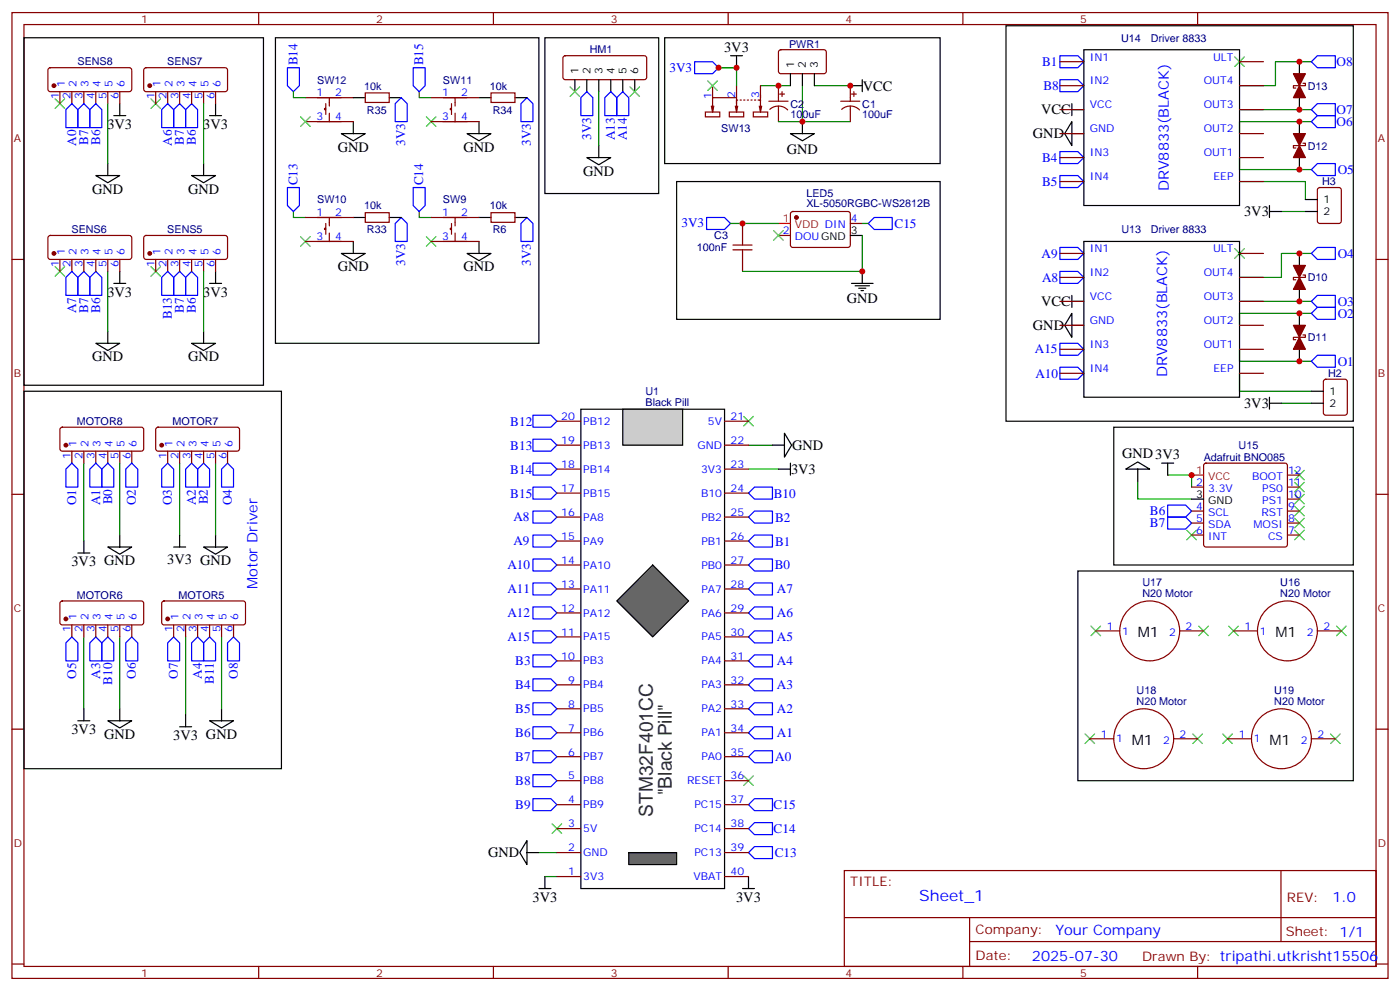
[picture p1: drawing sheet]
<svg xmlns="http://www.w3.org/2000/svg" width="412mm" height="292mm" viewBox="0 0 412 292" stroke-linecap="round" stroke-linejoin="round" font-family="sans-serif">
<g fill="none" stroke="#870000" stroke-width=".35">
<path d="M3.5 3.7h405.4v284.3h-405.4zM7.1 7.2h398.2v277.3h-398.2zM76.2 3.7v3.5M145.3 3.7v3.5M166 16.6l.5-.2 23.6 .1 .4 .6-.1 5.9-.6 .5-23.6-.1-.4-.6v-5.7zM214.5 3.7v3.5M229.5 14.8l.5-.2 13 .1 .4 .6v6l-.7 .4-13-.1-.4-.6v-5.7zM283.6 3.7v3.5M312.2 18.2h7.1M352.8 3.7v3.5M365.1 18.2h7.1M14.3 20.1l.5-.2 23.6 .1 .4 .6-.1 6-.6 .4-23.6-.1-.4-.6v-5.7z"/>
<path d="M17.6 27v3.5M21.2 27v3.5M24.7 27v3.5M28.2 27v3.5M31.7 27v3.5M35.3 27v3.5M42.6 20.1l.4-.2 23.6 .1 .4 .6v6l-.7 .4-23.5-.1-.5-.6v-5.7zM45.9 27v3.5M49.4 27v3.5M52.9 27v3.5M56.4 27v3.5M60 27v3.5"/>
<path d="M63.5 27v3.5M90 28.8h14.1M90 35.8h14.1M96 31.9h-.4v.4h.4M96 30.5v3.2M97 28.8v2.4M97 33.3v2.5M107.6 27.3h7.1v2.9h-7.1zM127 28.8h14.1M127 35.8h14.1M133 31.9h-.4v.4h.4M133 30.5v3.2"/>
<path d="M134.1 28.8v2.4M134.1 33.3v2.5M144.6 27.3h7.1v2.9h-7.1zM312.2 39.3h7.1M312.2 32.3h7.1M312.2 25.2h7.1M365.1 39.3h7.1M365.1 32.3h7.1M365.1 25.2h7.1M383.8 24.5h.7v.7h-3.5v.7h.7M312.2 53.4h7.1M312.2 46.4h7.1"/>
<path d="M365.1 53.4h7.1M365.1 46.4h7.1M383.8 42.2h.7v.7h-3.5v.7h.7M388.3 55.4l.5-.2h5.6l.7 .4v9.5l-.5 .6-5.8 .1-.7-.5v-9.4zM3.5 76.4h3.6M14.3 69.5l.5-.2 23.6 .1 .4 .6-.1 5.9-.6 .5-23.6-.1-.4-.6v-5.7zM17.6 76.4v3.5M21.2 76.4v3.5M24.7 76.4v3.5M28.2 76.4v3.5M31.7 76.4v3.5M35.3 76.4v3.5"/>
<path d="M42.6 69.5l.4-.2 23.6 .1 .4 .6v5.9l-.7 .5-23.5-.1-.5-.6v-5.7zM45.9 76.4v3.5M49.4 76.4v3.5M52.9 76.4v3.5M56.4 76.4v3.5M60 76.4v3.5M63.5 76.4v3.5M90 64h14.1M90 71.1h14.1M96 67.2h-.4v.4h.4M96 65.8v3.2M97 64v2.5"/>
<path d="M97 68.6v2.5M107.6 62.6h7.1v2.8h-7.1zM127 64h14.1M127 71.1h14.1M133 67.2h-.4v.4h.4M133 65.8v3.2M134.1 64v2.5M134.1 68.6v2.5M144.6 62.6h7.1v2.8h-7.1zM218.7 65.8v3.5M218.7 76.4v3.5M229.3 69.3h3.5"/>
<path d="M233.1 62.5l.4-.2h16.5l.5 .7-.1 9.4-.6 .4h-16.5l-.5-.7v-9.1zM250.5 65.8h3.5M312.2 74.6h7.1M365.1 74.6h7.1M405.3 76.4h3.6M312.2 95.8h7.1M312.2 88.7h7.1M312.2 81.7h7.1M365.1 95.8h7.1M365.1 88.7h7.1M365.1 81.7h7.1M383.8 98.6h.7v.7h-3.5v.7h.7"/>
<path d="M383.8 81h.7v.7h-3.5v.7h.7M312.2 109.9h7.1M312.2 102.8h7.1M365.1 109.9h7.1M365.1 102.8h7.1M390.1 111.9l.4-.2h5.7l.6 .4 .1 9.4-.5 .7h-5.9l-.6-.4-.1-9.4zM17.9 126l.4-.2h23.6l.4 .7v5.9l-.7 .4h-23.5l-.5-.7v-5.6zM21.2 132.8v3.5M24.7 132.8v3.5M28.2 132.8v3.5M31.7 132.8v3.5M35.3 132.8v3.5"/>
<path d="M38.8 132.8v3.5M46.1 126l.5-.2h23.5l.5 .7-.1 5.9-.7 .4h-23.5l-.4-.7v-5.6zM49.4 132.8v3.5M52.9 132.8v3.5M56.4 132.8v3.5M60 132.8v3.5M63.5 132.8v3.5M67 132.8v3.5M164 138.1h7.1M164 131.1h7.1M164 124h7.1M213.4 138.1h7.1"/>
<path d="M213.4 131.1h7.1M213.4 124h7.1M354.8 136.6l.4-.3h23.3l.5 .3 .2 .5v23.2l-.2 .5-.5 .2h-23.3l-.5-.2-.2-.5v-23.2zM379.2 139.9h3.6M3.5 145.5h3.6M164 159.3h7.1M164 152.2h7.1M164 145.2h7.1M213.4 159.3h7.1M213.4 152.2h7.1M213.4 145.2h7.1M351 143.4h3.5"/>
<path d="M351 150.5h3.5M351 154h3.5M351 157.5h3.5M379.2 143.4h3.6M379.2 150.5h3.6M379.2 154h3.6M379.2 157.5h3.6M379.2 146.9h3.6M405.3 145.5h3.6M17.9 177.1l.4-.2 23.6 .1 .4 .6v5.9l-.7 .5-23.5-.1-.5-.6v-5.7zM47.9 177.1l.4-.2 23.6 .1 .4 .6v5.9l-.7 .5-23.5-.1-.5-.6v-5.7zM164 173.4h7.1"/>
<path d="M164 166.3h7.1M213.4 173.4h7.1M213.4 166.3h7.1M21.2 184v3.5M24.7 184v3.5M28.2 184v3.5M31.7 184v3.5M35.3 184v3.5M38.8 184v3.5M51.2 184v3.5M54.7 184v3.5M58.2 184v3.5"/>
<path d="M61.7 184v3.5M65.3 184v3.5M68.8 184v3.5M164 194.6h7.1M164 187.5h7.1M164 180.4h7.1M213.4 194.6h7.1M213.4 187.5h7.1M213.4 180.4h7.1M322.8 185.7h7M347.5 185.7h7M363.4 185.7h7"/>
<path d="M388.1 185.7h7M3.5 214.7h3.6M164 215.7h7.1M164 208.7h7.1M164 201.6h7.1M213.4 215.7h7.1M213.4 208.7h7.1M213.4 201.6h7.1M321 217.5h7.1M345.7 217.5h7.1M361.6 217.5h7.1M386.3 217.5h7"/>
<path d="M405.3 214.7h3.6M164 236.9h7.1M164 229.8h7.1M164 222.8h7.1M213.4 236.9h7.1M213.4 229.8h7.1M213.4 222.8h7.1M164 258.1h7.1M164 251h7.1M164 243.9h7.1M213.4 258.1h7.1M213.4 251h7.1"/>
<path d="M213.4 243.9h7.1M248.7 256.3h156.6v28.2h-156.6zM377.3 256.3v20.9M248.7 270.1h156.5M285.6 277.2h119.6M285.6 270.1v14.2M3.5 283.8h3.6M76.2 284.5v3.5M145.3 284.5v3.5M214.5 284.5v3.5M283.6 284.5v3.5M352.8 284.5v3.5"/>
<path d="M405.3 283.8h3.6"/>
<circle cx="338.7" cy="185.7" r="8.8"/>
<circle cx="379.2" cy="185.7" r="8.8"/>
<circle cx="336.9" cy="217.5" r="8.8"/>
<circle cx="377.5" cy="217.5" r="8.8"/>
</g>
<g fill="none" stroke="#008700" stroke-width=".35">
<path d="M386.3 18.2h-10.6v7h-10.6M31.7 30.5v17.7M60 30.5v17.7M86.4 27v1.8h3.6M123.5 27v1.8h3.5M176.4 27v15.9M224 25.2h8.8M236.4 25.2v10.6h14.1M239.9 25.2h10.6M365.1 32.3h21.2M386.3 35.8h-21.2v3.5M365.1 46.4v3.5h21.2"/>
<path d="M365.1 53.4h19.4v5.3M31.7 79.9v17.6M60 79.9v17.6M86.4 62.3v1.7h3.6M123.5 62.3v1.7h3.5M215.2 65.8h14.1M254 69.3v10.6h-35.3M254 65.8h1.8M377.5 62.3h7M386.3 74.6h-8.8v7.1h-12.4M365.1 88.7h21.2M386.3 92.3h-21.2v3.5"/>
<path d="M365.1 109.9v5.3h21.2M365.1 102.8v3.6h21.2M377.5 118.7h8.8M24.7 136.3v23M35.3 136.3v21.2M52.9 136.3v21.2M63.5 136.3v21.2M220.5 138.1h8.8M220.5 131.1h7M344 139.9h7v3.5M335.1 141.6v5.3h15.9M24.7 187.5v21.2"/>
<path d="M35.3 187.5v21.2M54.7 187.5v22.9M65.3 187.5v21.2M158.7 251h5.3M160.5 258.1h3.5"/>
</g>
<g fill="none" stroke="#000" stroke-width=".35">
<path d="M7.1 11.1h70.5v102.3h-70.5zM81.1 11.1h77.6v90h-77.6zM160.5 11.1h33.5v45.9h-33.5zM195.8 11.1h81.1v37.1h-81.1zM215.2 16.4h3.5M217 16.4v3.5M296.3 7.6h102.3v116.4h-102.3zM319.3 14.6h45.8v45.9h-45.8zM382.8 18.2v3.5M33.5 34h3.5M35.3 30.5v3.5M61.7 34h3.6"/>
<path d="M63.5 30.5v3.5M100.5 39.3h7.1l-3.5 2.2zM104.1 35.8v3.5M104.1 28.8h3.5M114.7 28.8h3.5M137.6 39.3h7l-3.5 2.2zM141.1 35.8v3.5M141.1 28.8h3.5M151.7 28.8h3.5M169.3 23.5v3.5M172.9 23.5v3.5M176.4 23.5v3.5"/>
<path d="M179.9 23.5v3.5M183.4 23.5v3.5M187 23.5v3.5M232.8 39.3h7.1l-3.5 2.2zM232.8 21.7v3.5M236.4 21.7v3.5M236.4 35.8v3.5M239.9 21.7v3.5M250.5 25.2h3.5M254 23.5v3.5M315.7 35.8v7.1l-2.1-3.6zM315.7 30.5v3.5"/>
<path d="M315.7 32.3h3.6M315.7 39.3h3.6M382.8 28.8v3.5M382.8 35.8v3.5M28.2 51.7h7.1l-3.6 2.1zM31.7 48.2v3.5M56.4 51.7h7.1l-3.5 2.1zM60 48.2v3.5M172.9 46.4h7l-3.5 2.1zM176.4 42.9v3.5M199.3 53.4h77.6v40.6h-77.6zM382.8 46.4v3.5"/>
<path d="M384.5 58.7h3.6M35.3 79.9v3.5M63.5 79.9v3.5M100.5 74.6h7.1l-3.5 2.1zM104.1 71.1v3.5M104.1 64h3.5M114.7 64h3.5M137.6 74.6h7l-3.5 2.1zM141.1 71.1v3.5M141.1 64h3.5M151.7 64h3.5M250.5 69.3h3.5"/>
<path d="M254 79.9v3.5M319.3 71.1h45.8v45.8h-45.8zM373.9 60.5v3.5M373.9 62.3h3.6M382.8 74.6v3.5M384.5 62.3h3.6M31.7 97.5v3.6M33.5 83.4h3.5M60 97.5v3.6M61.7 83.4h3.6M250.8 83.4h6.4M251.9 84.1h4.2"/>
<path d="M252.9 84.8h2.2M253.6 85.5h.8M315.7 92.3v7l-2.1-3.5zM315.7 88.7h3.6M315.7 87v3.5M315.7 95.8h3.6M382.8 85.2v3.5M382.8 92.3v3.5M7.1 115.2h75.8v111.1h-75.8zM28.2 101.1h7.1l-3.6 2.1zM56.4 101.1h7.1l-3.5 2.1zM373.9 118.7h3.6"/>
<path d="M373.9 116.9v3.6M382.8 102.8v3.6M386.3 118.7h3.5M386.3 115.2h3.5M171.1 120.5h42.3v141.1h-42.3zM227.5 131.1h3.6M229.3 138.1h3.5M231.1 127.5l2.1 3.6-2.1 3.5zM232.8 136.3v3.6M328.1 125.8h70.5v40.5h-70.5zM331.6 138.1l3.5-2.1 3.6 2.1zM335.1 138.1v3.5"/>
<path d="M342.2 136.3h3.5M344 136.3v3.6M24.7 159.3v3.5M35.3 157.5v3.5M52.9 157.5v3.5M63.5 157.5v3.5M351 146.9h3.5M22.9 162.8h3.6M31.7 161h7.1l-3.5 2.2zM51.2 161h3.5M60 161h7l-3.5 2.2zM317.5 168.1h81.1v61.7h-81.1z"/>
<path d="M22.9 212.2h3.6M24.7 208.7v3.5M31.7 212.2h7.1l-3.5 2.1zM35.3 208.7v3.5M52.9 214h3.5M54.7 210.4v3.6M61.7 212.2h7.1l-3.5 2.1zM65.3 208.7v3.5M155.2 247.5v7l-2.1-3.5zM155.2 251h3.5M160.5 258.1v3.5M220.5 258.1v3.5"/>
<path d="M158.7 261.6h3.6M218.7 261.6h3.5"/>
</g>
<g fill="#870000" stroke="#870000" stroke-width=".35">
<path d="M381 21.7h3.5l-1.7 3.5z"/>
<path d="M382.8 25.2l1.7 3.6h-3.5z"/>
<path d="M381 39.3h3.5l-1.7 3.6z"/>
<path d="M382.8 42.9l1.7 3.5h-3.5z"/>
<path d="M381 95.8h3.5l-1.7 3.5z"/>
<path d="M382.8 99.3l1.7 3.5h-3.5z"/>
<path d="M381 78.1h3.5l-1.7 3.6z"/>
<path d="M382.8 81.7l1.7 3.5h-3.5z"/>
<circle cx="234.6" cy="64" r=".53"/>
<circle cx="19.4" cy="131.1" r=".53"/>
<circle cx="47.6" cy="131.1" r=".53"/>
<circle cx="19.4" cy="182.2" r=".53"/>
<circle cx="49.4" cy="182.2" r=".53"/>
<circle cx="15.9" cy="25.2" r=".53"/>
<circle cx="44.1" cy="25.2" r=".53"/>
<circle cx="15.9" cy="74.6" r=".53"/>
<circle cx="44.1" cy="74.6" r=".53"/>
</g>
<g fill="none" stroke="#3c3" stroke-width=".35">
<path d="M363.7 16.8l2.8 2.8M366.5 16.8l-2.8 2.8M16.2 29.1l2.8 2.8M19 29.1l-2.8 2.8M44.4 29.1l2.9 2.8M47.3 29.1l-2.9 2.8M88.5 34.4l2.9 2.8M91.4 34.4l-2.9 2.8M125.6 34.4l2.8 2.8M128.4 34.4l-2.8 2.8M167.9 25.6l2.8 2.8M170.7 25.6l-2.8 2.8"/>
<path d="M185.6 25.6l2.8 2.8M188.4 25.6l-2.8 2.8M16.2 78.5l2.8 2.8M19 78.5l-2.8 2.8M44.4 78.5l2.9 2.8M47.3 78.5l-2.9 2.8M88.5 69.7l2.9 2.8M91.4 69.7l-2.9 2.8M125.6 69.7l2.8 2.8M128.4 69.7l-2.8 2.8M227.9 67.9l2.8 2.8M230.7 67.9l-2.8 2.8"/>
<path d="M363.7 73.2l2.8 2.8M366.5 73.2l-2.8 2.8M219.1 122.6l2.8 2.8M221.9 122.6l-2.8 2.8M381.4 138.5l2.8 2.8M384.2 138.5l-2.8 2.8M349.6 156.1l2.8 2.8M352.4 156.1l-2.8 2.8M381.4 156.1l2.8 2.8M381.4 152.6l2.8 2.8M381.4 149l2.8 2.9M381.4 145.5l2.8 2.8"/>
<path d="M381.4 142l2.8 2.8M384.2 156.1l-2.8 2.8M384.2 152.6l-2.8 2.8M384.2 149l-2.8 2.9M384.2 145.5l-2.8 2.8M384.2 142l-2.8 2.8M321.4 184.3l2.8 2.8M324.2 184.3l-2.8 2.8M353.1 184.3l2.9 2.8M356 184.3l-2.9 2.8M361.9 184.3l2.9 2.8M364.8 184.3l-2.9 2.8"/>
<path d="M393.7 184.3l2.8 2.8M396.5 184.3l-2.8 2.8M319.6 216.1l2.8 2.8M322.4 216.1l-2.8 2.8M351.4 216.1l2.8 2.8M354.2 216.1l-2.8 2.8M360.2 216.1l2.8 2.8M363 216.1l-2.8 2.8M391.9 216.1l2.9 2.8M394.8 216.1l-2.9 2.8M219.1 228.4l2.8 2.8M221.9 228.4l-2.8 2.8"/>
<path d="M162.6 242.5l2.9 2.9M165.5 242.5l-2.9 2.9"/>
</g>
<path d="M229.3 65.8h3.5M351 139.9h3.5" fill="none" stroke="#f00" stroke-width=".35"/>
<g fill="none" stroke="#00f" stroke-width=".35">
<path d="M84.7 19.9h3.5v5.3l-1.8 1.8-1.7-1.8zM121.7 19.9h3.5v5.3l-1.7 1.8-1.8-1.8zM312.2 16.4h5.3l1.8 1.8-1.8 1.7h-5.3zM386.3 18.2l1.8-1.8h5.2v3.5h-5.2zM21.2 30.5l1.7 1.8v5.3h-3.5v-5.3zM24.7 30.5l1.8 1.8v5.3h-3.6v-5.3zM28.2 30.5l1.8 1.8v5.3h-3.5v-5.3zM49.4 30.5l1.8 1.8v5.3h-3.6v-5.3zM52.9 30.5l1.8 1.8v5.3h-3.5v-5.3zM56.4 30.5l1.8 1.8v5.3h-3.5v-5.3zM118.2 28.8l1.7 1.7v5.3h-3.5v-5.3zM155.2 28.8l1.8 1.7v5.3h-3.5v-5.3z"/>
<path d="M171.1 28.8l1.8-1.8 1.7 1.8v5.2h-3.5zM178.2 28.8l1.7-1.8 1.8 1.8v5.2h-3.5zM181.7 28.8l1.7-1.8 1.8 1.8v5.2h-3.5zM312.2 23.5h5.3l1.8 1.7-1.8 1.8h-5.3zM386.3 32.3l1.8-1.8h5.2v3.5h-5.2zM386.3 35.8l1.8-1.8h5.2v3.6h-5.2zM84.7 55.2h3.5v5.3l-1.8 1.8-1.7-1.8zM121.7 55.2h3.5v5.3l-1.7 1.8-1.8-1.8zM312.2 51.7h5.3l1.8 1.7-1.8 1.8h-5.3zM312.2 44.6h5.3l1.8 1.8-1.8 1.8h-5.3zM386.3 49.9l1.8-1.7h5.2v3.5h-5.2zM21.2 79.9l1.7 1.8v5.3h-3.5v-5.3z"/>
<path d="M24.7 79.9l1.8 1.8v5.3h-3.6v-5.3zM49.4 79.9l1.8 1.8v5.3h-3.6v-5.3zM52.9 79.9l1.8 1.8v5.3h-3.5v-5.3zM56.4 79.9l1.8 1.8v5.3h-3.5v-5.3zM118.2 64l1.7 1.8v5.3h-3.5v-5.3zM155.2 64l1.8 1.8v5.3h-3.5v-5.3zM208.1 64h5.3l1.8 1.8-1.8 1.8h-5.3zM255.8 65.8l1.7-1.8h5.3v3.6h-5.3zM312.2 79.9h5.3l1.8 1.8-1.8 1.7h-5.3zM312.2 72.8h5.3l1.8 1.8-1.8 1.8h-5.3zM386.3 74.6l1.8-1.8h5.2v3.6h-5.2zM26.5 81.7l1.7-1.8 1.8 1.8v5.3h-3.5z"/>
<path d="M386.3 88.7l1.8-1.7h5.2v3.5h-5.2zM386.3 92.3l1.8-1.8h5.2v3.5h-5.2zM312.2 108.1h5.3l1.8 1.8-1.8 1.8h-5.3zM312.2 101.1h5.3l1.8 1.7-1.8 1.8h-5.3zM386.3 106.4l1.8-1.8h5.2v3.5h-5.2zM21.2 136.3l1.7 1.8v5.3h-3.5v-5.3zM28.2 136.3l1.8 1.8v5.3h-3.5v-5.3zM31.7 136.3l1.8 1.8v5.3h-3.5v-5.3zM38.8 136.3l1.8 1.8v5.3h-3.6v-5.3zM49.4 136.3l1.8 1.8v5.3h-3.6v-5.3zM56.4 136.3l1.8 1.8v5.3h-3.5v-5.3zM60 136.3l1.7 1.8v5.3h-3.5v-5.3z"/>
<path d="M67 136.3l1.8 1.8v5.3h-3.5v-5.3zM157 136.3h5.3l1.7 1.8-1.7 1.8h-5.3zM157 129.3h5.3l1.7 1.8-1.7 1.7h-5.3zM157 122.2h5.3l1.7 1.8-1.7 1.8h-5.3zM157 157.5h5.3l1.7 1.8-1.7 1.7h-5.3zM157 150.5h5.3l1.7 1.7-1.7 1.8h-5.3zM157 143.4h5.3l1.7 1.8-1.7 1.7h-5.3zM220.5 145.2l1.7-1.8h5.3v3.5h-5.3zM220.5 152.2l1.7-1.7h5.3v3.5h-5.3zM220.5 159.3l1.7-1.8h5.3v3.5h-5.3zM344 152.2h5.2l1.8 1.8-1.8 1.8h-5.2zM344 148.7h5.2l1.8 1.8-1.8 1.7h-5.2z"/>
<path d="M157 178.7h5.3l1.7 1.7-1.7 1.8h-5.3zM157 171.6h5.3l1.7 1.8-1.7 1.8h-5.3zM157 164.6h5.3l1.7 1.7-1.7 1.8h-5.3zM220.5 173.4l1.7-1.8h5.3v3.6h-5.3zM220.5 166.3l1.7-1.7h5.3v3.5h-5.3zM21.2 187.5l1.7 1.8v5.3h-3.5v-5.3zM28.2 187.5l1.8 1.8v5.3h-3.5v-5.3zM31.7 187.5l1.8 1.8v5.3h-3.5v-5.3zM38.8 187.5l1.8 1.8v5.3h-3.6v-5.3zM51.2 187.5l1.7 1.8v5.3h-3.5v-5.3zM58.2 187.5l1.8 1.8v5.3h-3.6v-5.3zM61.7 187.5l1.8 1.8v5.3h-3.5v-5.3z"/>
<path d="M68.8 187.5l1.8 1.8v5.3h-3.6v-5.3zM157 185.7h5.3l1.7 1.8-1.7 1.8h-5.3zM157 199.8h5.3l1.7 1.8-1.7 1.8h-5.3zM157 192.8h5.3l1.7 1.8-1.7 1.7h-5.3zM220.5 180.4l1.7-1.7h5.3v3.5h-5.3zM220.5 187.5l1.7-1.8h5.3v3.6h-5.3zM220.5 194.6l1.7-1.8h5.3v3.5h-5.3zM222.2 199.8h5.3v3.6h-5.3l-1.7-1.8zM157 214h5.3l1.7 1.7-1.7 1.8h-5.3zM157 206.9h5.3l1.7 1.8-1.7 1.7h-5.3zM220.5 215.7l1.7-1.7h5.3v3.5h-5.3zM222.2 206.9h5.3v3.5h-5.3l-1.7-1.7z"/>
<path d="M157 235.1h5.3l1.7 1.8-1.7 1.8h-5.3zM157 228.1h5.3l1.7 1.7-1.7 1.8h-5.3zM157 221h5.3l1.7 1.8-1.7 1.7h-5.3zM220.5 236.9l1.7-1.8h5.3v3.6h-5.3zM220.5 222.8l1.7-1.8h5.3v3.5h-5.3zM220.5 243.9l1.7-1.7h5.3v3.5h-5.3zM220.5 251l1.7-1.8h5.3v3.6h-5.3z"/>
</g>
<path d="M215.9 73.6h5.6M215.9 72.1h5.6M218.7 69.3v2.8M218.7 73.6v2.8" fill="none" stroke="#a10000" stroke-width=".35"/>
<path d="M183.4 120.5h17.7v10.6h-17.7z" fill="#ccc" stroke="#000" stroke-width=".35"/>
<g fill="#666" stroke="#000" stroke-width=".35">
<path d="M185.2 251h14.1v3.5h-14.1z"/>
<path d="M192.3 166.3l10.5 10.6-10.5 10.6-10.6-10.6z"/>
</g>
<g fill="none" stroke="#870000" stroke-width=".35">
<path d="M207.8 33h4.2v1.4h-4.2zM209.5 31.2l.4 1.8M209.9 25.2v3.6M210.3 31.2l-.4 1.8M214.8 33h4.3v1.4h-4.3zM216.6 31.2l.4 1.8 .3-1.8M217 28.8h-7.1v4.2M217 25.2v5.3M217.3 29.5h-.3v2.8M218 29.5h.4M219.1 29.5h.3M220.1 29.5h.4"/>
<path d="M221.2 29.5h.3M221.9 33h4.2v1.4h-4.2zM222.2 29.5h.4M223.3 29.5h.7v2.8M223.7 31.2l.3 1.8 .4-1.8M224 25.2v4.4M226.5 29.8h5.6M226.8 32.2a3.8 3.8 0 0 1 5.2 .2M229.3 25.2v4.6M229.3 31.2v4.6M229.7 27.7h1.4M230.4 27v1.4"/>
<path d="M247.6 29.8h5.7M247.9 32.2a3.8 3.8 0 0 1 5.3 .2M250.5 25.2v4.6M250.5 31.2v4.6M250.8 27.7h1.4M251.5 27v1.4"/>
</g>
<path d="M208.5 23.8l2.8 2.8M211.3 23.8l-2.8 2.8" fill="none" stroke="#3c3" stroke-width=".35"/>
<path d="M217 19.9h-5.3h5.3v5.3M229.3 35.8h7.1" fill="none" stroke="#008700" stroke-width=".35"/>
<path d="M204.6 18.2h5.3l1.8 1.7-1.8 1.8h-5.3z" fill="none" stroke="#00f" stroke-width=".35"/>
<g fill="#c00">
<circle cx="382.8" cy="18.2" r=".88"/>
<circle cx="382.8" cy="32.3" r=".88"/>
<circle cx="382.8" cy="35.8" r=".88"/>
<circle cx="382.8" cy="49.9" r=".88"/>
<circle cx="382.8" cy="92.3" r=".88"/>
<circle cx="382.8" cy="106.4" r=".88"/>
<circle cx="382.8" cy="88.7" r=".88"/>
<circle cx="382.8" cy="74.6" r=".88"/>
<circle cx="254" cy="79.9" r=".88"/>
<circle cx="218.7" cy="65.8" r=".88"/>
<circle cx="351" cy="139.9" r=".88"/>
<circle cx="250.5" cy="25.2" r=".88"/>
<circle cx="211.7" cy="19.9" r=".88"/>
<circle cx="217" cy="19.9" r=".88"/>
<circle cx="236.4" cy="35.8" r=".88"/>
<circle cx="229.3" cy="25.2" r=".88"/>
</g>
<g font-size="5.6" fill="#333">
<text x="197.9" y="234.1" transform="rotate(-90 197.9 234.1)">&quot;Black Pill&quot;</text>
<text x="192.3" y="240.4" transform="rotate(-90 192.3 240.4)">STM32F401CC</text>
</g>
<text font-size="4.6" fill="#00f" x="270.8" y="265.3">Sheet_1</text>
<g font-size="4.2">
<text x="213.3" y="15.3">3V3</text>
<text x="254.2" y="26.7">VCC</text>
<text x="306.7" y="33.7">VCC</text>
<text x="31.6" y="38">3V3</text>
<text x="59.9" y="38.1">3V3</text>
<text x="304.3" y="40.7">GND</text>
<text x="99.5" y="44.6">GND</text>
<text x="136.5" y="44.6">GND</text>
<text x="231.8" y="45.4">GND</text>
<text x="171.8" y="51.7">GND</text>
<text x="27.2" y="57">GND</text>
<text x="55.4" y="57">GND</text>
<text x="366.5" y="63.7">3V3</text>
<text x="99.5" y="79.9">GND</text>
<text x="136.5" y="79.9">GND</text>
<text x="31.6" y="87.4">3V3</text>
<text x="59.9" y="87.4">3V3</text>
<text x="249.4" y="89.1">GND</text>
<text x="306.7" y="90.1">VCC</text>
<text x="304.3" y="97.2">GND</text>
<text x="27.2" y="106.4">GND</text>
<text x="55.4" y="106.4">GND</text>
<text x="366.5" y="120.1">3V3</text>
<text x="233.4" y="132.5">GND</text>
<text x="330.6" y="134.9">GND3V3</text>
<text x="233" y="139.5">3V3</text>
<text x="21" y="166.8">3V3 GND</text>
<text x="49.3" y="166">3V3 GND</text>
<text x="335.1" y="187.5">M1</text>
<text x="375.7" y="187.5">M1</text>
<text x="21" y="216.2">3V3</text>
<text x="30.7" y="217.5">GND</text>
<text x="51" y="217.9">3V3 GND</text>
<text x="333.4" y="219.3">M1</text>
<text x="373.9" y="219.3">M1</text>
<text x="143.8" y="252.4">GND</text>
<text x="156.9" y="265.5">3V3</text>
<text x="216.8" y="265.5">3V3</text>
</g>
<g font-size="4.2" fill="#00f">
<text x="344.3" y="56.4" transform="rotate(-90 344.3 56.4)">DRV8833(BLACK)</text>
<text x="343.8" y="111.1" transform="rotate(-90 343.8 111.1)">DRV8833(BLACK)</text>
<text x="75.8" y="173.4" transform="rotate(-90 75.8 173.4)">Motor Driver</text>
<text x="392.5" y="265.6">1.0</text>
<text x="310.9" y="275.1">Your Company</text>
<text x="304" y="282.9">2025-07-30</text>
</g>
<g font-size="3.9" fill="#00f">
<text x="87.6" y="19.3" transform="rotate(-90 87.6 19.3)">B14</text>
<text x="124.7" y="19.3" transform="rotate(-90 124.7 19.3)">B15</text>
<text x="197.2" y="21.1">3V3</text>
<text x="307" y="19.4">B1</text>
<text x="393.7" y="19.4">O8</text>
<text x="307.4" y="26.5">B8</text>
<text x="393.7" y="33.5">O7</text>
<text x="174.1" y="41.2" transform="rotate(-90 174.1 41.2)">3V3</text>
<text x="181.1" y="41.2" transform="rotate(-90 181.1 41.2)">A13</text>
<text x="184.7" y="41.2" transform="rotate(-90 184.7 41.2)">A14</text>
<text x="393.7" y="37.1">O6</text>
<text x="22.4" y="42.9" transform="rotate(-90 22.4 42.9)">A0</text>
<text x="26" y="42.7" transform="rotate(-90 26 42.7)">B7</text>
<text x="29.5" y="42.7" transform="rotate(-90 29.5 42.7)">B6</text>
<text x="50.7" y="42.9" transform="rotate(-90 50.7 42.9)">A6</text>
<text x="54.2" y="42.7" transform="rotate(-90 54.2 42.7)">B7</text>
<text x="57.7" y="42.7" transform="rotate(-90 57.7 42.7)">B6</text>
<text x="119.3" y="43" transform="rotate(-90 119.3 43)">3V3</text>
<text x="156.4" y="43" transform="rotate(-90 156.4 43)">3V3</text>
<text x="307" y="47.6">B4</text>
<text x="394.1" y="51.2">O5</text>
<text x="87.6" y="54.6" transform="rotate(-90 87.6 54.6)">C13</text>
<text x="124.7" y="54.6" transform="rotate(-90 124.7 54.6)">C14</text>
<text x="307" y="54.7">B5</text>
<text x="200.8" y="67">3V3</text>
<text x="263.5" y="67.1">C15</text>
<text x="306.8" y="75.9">A9</text>
<text x="394.1" y="75.9">O4</text>
<text x="119.3" y="78.3" transform="rotate(-90 119.3 78.3)">3V3</text>
<text x="156.4" y="78.3" transform="rotate(-90 156.4 78.3)">3V3</text>
<text x="307" y="83">A8</text>
<text x="394.1" y="90">O3</text>
<text x="22.4" y="92.3" transform="rotate(-90 22.4 92.3)">A7</text>
<text x="26" y="92.1" transform="rotate(-90 26 92.1)">B7</text>
<text x="29.5" y="92.1" transform="rotate(-90 29.5 92.1)">B6</text>
<text x="50.7" y="93.9" transform="rotate(-90 50.7 93.9)">B13</text>
<text x="54.2" y="92.1" transform="rotate(-90 54.2 92.1)">B7</text>
<text x="57.7" y="92.1" transform="rotate(-90 57.7 92.1)">B6</text>
<text x="394.1" y="93.5">O2</text>
<text x="304.8" y="104">A15</text>
<text x="394.1" y="107.6">O1</text>
<text x="305" y="111.2">A10</text>
<text x="150.3" y="125.3">B12</text>
<text x="150.3" y="132.4">B13</text>
<text x="150.3" y="139.4">B14</text>
<text x="22.4" y="148.7" transform="rotate(-90 22.4 148.7)">O1</text>
<text x="29.5" y="148.7" transform="rotate(-90 29.5 148.7)">A1</text>
<text x="33" y="148.5" transform="rotate(-90 33 148.5)">B0</text>
<text x="40.1" y="148.7" transform="rotate(-90 40.1 148.7)">O2</text>
<text x="50.6" y="148.7" transform="rotate(-90 50.6 148.7)">O3</text>
<text x="57.7" y="148.7" transform="rotate(-90 57.7 148.7)">A2</text>
<text x="61.2" y="148.5" transform="rotate(-90 61.2 148.5)">B2</text>
<text x="68.3" y="148.7" transform="rotate(-90 68.3 148.7)">O4</text>
<text x="150.3" y="146.5">B15</text>
<text x="227.9" y="146.5">B10</text>
<text x="151.2" y="153.5">A8</text>
<text x="228.3" y="153.6">B2</text>
<text x="338.8" y="155.2">B7</text>
<text x="338.8" y="151.7">B6</text>
<text x="151.2" y="160.5">A9</text>
<text x="228.3" y="160.6">B1</text>
<text x="149.5" y="167.6">A10</text>
<text x="228.2" y="167.6">B0</text>
<text x="149.5" y="174.6">A11</text>
<text x="228.9" y="174.6">A7</text>
<text x="149.5" y="181.7">A12</text>
<text x="228.9" y="181.7">A6</text>
<text x="149.5" y="188.7">A15</text>
<text x="228.9" y="188.7">A5</text>
<text x="151.8" y="195.8">B3</text>
<text x="228.9" y="195.8">A4</text>
<text x="22.4" y="199.9" transform="rotate(-90 22.4 199.9)">O5</text>
<text x="29.5" y="199.9" transform="rotate(-90 29.5 199.9)">A3</text>
<text x="33" y="201.5" transform="rotate(-90 33 201.5)">B10</text>
<text x="40.1" y="199.9" transform="rotate(-90 40.1 199.9)">O6</text>
<text x="52.4" y="199.9" transform="rotate(-90 52.4 199.9)">O7</text>
<text x="59.5" y="199.9" transform="rotate(-90 59.5 199.9)">A4</text>
<text x="63" y="201.4" transform="rotate(-90 63 201.4)">B11</text>
<text x="70" y="199.9" transform="rotate(-90 70 199.9)">O8</text>
<text x="151.8" y="202.9">B4</text>
<text x="228.9" y="202.8">A3</text>
<text x="151.8" y="209.9">B5</text>
<text x="228.9" y="209.9">A2</text>
<text x="151.8" y="217">B6</text>
<text x="228.9" y="217">A1</text>
<text x="151.8" y="224.1">B7</text>
<text x="228.4" y="224">A0</text>
<text x="151.8" y="231.1">B8</text>
<text x="151.8" y="238.2">B9</text>
<text x="227.9" y="238.1">C15</text>
<text x="227.9" y="245.2">C14</text>
<text x="228.2" y="252.3">C13</text>
</g>
<g font-size="3.9" fill="#800">
<text x="250.5" y="260.9">TITLE:</text>
<text x="379.1" y="265.6">REV:</text>
<text x="287.4" y="275.1">Company:</text>
<text x="378.7" y="275.7">Sheet: 1/1</text>
<text x="287.4" y="282.8">Date:</text>
<text x="336.4" y="282.8">Drawn By: tripathi.utkrisht15506</text>
</g>
<g font-size="3.2" fill="#800">
<text x="41.6" y="6.7">1</text>
<text x="110.8" y="6.7">2</text>
<text x="179.9" y="6.7">3</text>
<text x="249.1" y="6.7">4</text>
<text x="318.2" y="6.7">5</text>
<text x="4.1" y="41.8">A</text>
<text x="405.9" y="41.8">A</text>
<text x="4.1" y="110.9">B</text>
<text x="405.9" y="110.9">B</text>
<text x="4.1" y="180.1">C</text>
<text x="405.9" y="180.1">C</text>
<text x="4.1" y="249.2">D</text>
<text x="405.9" y="249.2">D</text>
<text x="41.6" y="287.5">1</text>
<text x="110.8" y="287.5">2</text>
<text x="179.9" y="287.5">3</text>
<text x="249.1" y="287.5">4</text>
<text x="318.2" y="287.5">5</text>
</g>
<g font-size="3.2" fill="#000080">
<text x="173.8" y="15.7">HM1</text>
<text x="232.5" y="14">PWR1</text>
<text x="330.3" y="12.2">U14</text>
<text x="339" y="12.2">Driver 8833</text>
<text x="22.8" y="19.3">SENS8</text>
<text x="49.3" y="19.3">SENS7</text>
<text x="93.4" y="24.6">SW12</text>
<text x="107.2" y="26.4">10k</text>
<text x="130.5" y="24.6">SW11</text>
<text x="144.3" y="26.4">10k</text>
<text x="385.2" y="26.4">D13</text>
<text x="108.1" y="33.4">R35</text>
<text x="145.1" y="33.4">R34</text>
<text x="232.8" y="34.9">100uF</text>
<text x="232.8" y="31.6">C2</text>
<text x="254" y="34.9">100uF</text>
<text x="254" y="31.6">C1</text>
<text x="212.5" y="38.7">SW13</text>
<text x="385.2" y="44">D12</text>
<text x="93.4" y="59.9">SW10</text>
<text x="130.5" y="59.9">SW9</text>
<text x="237.5" y="57.9">LED5</text>
<text x="389.5" y="54.6">H3</text>
<text x="107.2" y="61.6">10k</text>
<text x="144.3" y="61.6">10k</text>
<text x="237.5" y="61">XL-5050RGBC-WS2812B</text>
<text x="21.1" y="68.7">SENS6</text>
<text x="49.3" y="68.7">SENS5</text>
<text x="108.1" y="68.7">R33</text>
<text x="145.1" y="68.7">R6</text>
<text x="210.4" y="70.5">C3</text>
<text x="330.4" y="68.7">U13</text>
<text x="339" y="68.7">Driver 8833</text>
<text x="205.2" y="74">100nF</text>
<text x="385.2" y="82.8">D10</text>
<text x="385.2" y="100.5">D11</text>
<text x="391.2" y="111">H2</text>
<text x="190.2" y="119.4">Black Pill</text>
<text x="190.2" y="116.2">U1</text>
<text x="22.6" y="125.2">MOTOR8</text>
<text x="50.8" y="125.2">MOTOR7</text>
<text x="354.6" y="135.7">Adafruit BNO085</text>
<text x="364.9" y="132.1">U15</text>
<text x="336.6" y="172.6">U17</text>
<text x="377.1" y="172.6">U16</text>
<text x="22.6" y="176.3">MOTOR6</text>
<text x="52.6" y="176.3">MOTOR5</text>
<text x="336.6" y="175.9">N20 Motor</text>
<text x="377.1" y="175.9">N20 Motor</text>
<text x="334.8" y="207.6">N20 Motor</text>
<text x="334.8" y="204.4">U18</text>
<text x="375.4" y="207.6">N20 Motor</text>
<text x="375.4" y="204.4">U19</text>
</g>
<g font-size="3.2" fill="#00f">
<text x="321" y="17.8">IN1</text>
<text x="357.3" y="17.8">ULT</text>
<text x="17.3" y="29.2" transform="rotate(-90 17.3 29.2)">1</text>
<text x="19" y="25.7" transform="rotate(-90 19 25.7)">1</text>
<text x="20.8" y="29.2" transform="rotate(-90 20.8 29.2)">2</text>
<text x="22.6" y="25.7" transform="rotate(-90 22.6 25.7)">2</text>
<text x="24.3" y="29.2" transform="rotate(-90 24.3 29.2)">3</text>
<text x="26.1" y="25.7" transform="rotate(-90 26.1 25.7)">3</text>
<text x="27.9" y="29.2" transform="rotate(-90 27.9 29.2)">4</text>
<text x="29.6" y="25.7" transform="rotate(-90 29.6 25.7)">4</text>
<text x="31.4" y="29.2" transform="rotate(-90 31.4 29.2)">5</text>
<text x="33.2" y="25.7" transform="rotate(-90 33.2 25.7)">5</text>
<text x="34.9" y="29.2" transform="rotate(-90 34.9 29.2)">6</text>
<text x="36.7" y="25.7" transform="rotate(-90 36.7 25.7)">6</text>
<text x="45.5" y="29.2" transform="rotate(-90 45.5 29.2)">1</text>
<text x="47.3" y="25.7" transform="rotate(-90 47.3 25.7)">1</text>
<text x="49" y="29.2" transform="rotate(-90 49 29.2)">2</text>
<text x="50.8" y="25.7" transform="rotate(-90 50.8 25.7)">2</text>
<text x="52.6" y="29.2" transform="rotate(-90 52.6 29.2)">3</text>
<text x="54.3" y="25.7" transform="rotate(-90 54.3 25.7)">3</text>
<text x="56.1" y="29.2" transform="rotate(-90 56.1 29.2)">4</text>
<text x="57.9" y="25.7" transform="rotate(-90 57.9 25.7)">4</text>
<text x="59.6" y="29.2" transform="rotate(-90 59.6 29.2)">5</text>
<text x="61.4" y="25.7" transform="rotate(-90 61.4 25.7)">5</text>
<text x="63.1" y="29.2" transform="rotate(-90 63.1 29.2)">6</text>
<text x="64.9" y="25.7" transform="rotate(-90 64.9 25.7)">6</text>
<text x="93.2" y="28.4">1</text>
<text x="98.8" y="28.4">2</text>
<text x="130.3" y="28.4">1</text>
<text x="135.8" y="28.4">2</text>
<text x="209.5" y="29.1" transform="rotate(-90 209.5 29.1)">1</text>
<text x="216.6" y="28.8" transform="rotate(-90 216.6 28.8)">2</text>
<text x="223.7" y="28.8" transform="rotate(-90 223.7 28.8)">3</text>
<text x="321" y="24.9">IN2</text>
<text x="354.6" y="24.9">OUT4</text>
<text x="93.2" y="35.5">3</text>
<text x="98.8" y="35.5">4</text>
<text x="130.3" y="35.5">3</text>
<text x="135.8" y="35.5">4</text>
<text x="321" y="31.9">VCC</text>
<text x="354.6" y="31.9">OUT3</text>
<text x="321" y="39">GND</text>
<text x="354.6" y="39">OUT2</text>
<text x="321" y="46">IN3</text>
<text x="354.6" y="46">OUT1</text>
<text x="321" y="53.1">IN4</text>
<text x="357.4" y="53.1">EEP</text>
<text x="93.2" y="63.7">1</text>
<text x="98.8" y="63.7">2</text>
<text x="130.3" y="63.7">1</text>
<text x="135.8" y="63.7">2</text>
<text x="250.6" y="65.4">4</text>
<text x="93.2" y="70.7">3</text>
<text x="98.8" y="70.7">4</text>
<text x="130.3" y="70.7">3</text>
<text x="135.8" y="70.7">4</text>
<text x="230.6" y="69">2</text>
<text x="234.1" y="70.7">DOUGND</text>
<text x="19" y="75.1" transform="rotate(-90 19 75.1)">1</text>
<text x="22.6" y="75.1" transform="rotate(-90 22.6 75.1)">2</text>
<text x="26.1" y="75.1" transform="rotate(-90 26.1 75.1)">3</text>
<text x="29.6" y="75.1" transform="rotate(-90 29.6 75.1)">4</text>
<text x="33.2" y="75.1" transform="rotate(-90 33.2 75.1)">5</text>
<text x="36.7" y="75.1" transform="rotate(-90 36.7 75.1)">6</text>
<text x="47.3" y="75.1" transform="rotate(-90 47.3 75.1)">1</text>
<text x="50.8" y="75.1" transform="rotate(-90 50.8 75.1)">2</text>
<text x="54.3" y="75.1" transform="rotate(-90 54.3 75.1)">3</text>
<text x="57.9" y="75.1" transform="rotate(-90 57.9 75.1)">4</text>
<text x="61.4" y="75.1" transform="rotate(-90 61.4 75.1)">5</text>
<text x="64.9" y="75.1" transform="rotate(-90 64.9 75.1)">6</text>
<text x="321" y="74.3">IN1</text>
<text x="357.3" y="74.3">ULT</text>
<text x="17.3" y="78.6" transform="rotate(-90 17.3 78.6)">1</text>
<text x="20.8" y="78.6" transform="rotate(-90 20.8 78.6)">2</text>
<text x="24.3" y="78.6" transform="rotate(-90 24.3 78.6)">3</text>
<text x="27.9" y="78.6" transform="rotate(-90 27.9 78.6)">4</text>
<text x="31.4" y="78.6" transform="rotate(-90 31.4 78.6)">5</text>
<text x="34.9" y="78.6" transform="rotate(-90 34.9 78.6)">6</text>
<text x="45.5" y="78.6" transform="rotate(-90 45.5 78.6)">1</text>
<text x="49" y="78.6" transform="rotate(-90 49 78.6)">2</text>
<text x="52.6" y="78.6" transform="rotate(-90 52.6 78.6)">3</text>
<text x="56.1" y="78.6" transform="rotate(-90 56.1 78.6)">4</text>
<text x="59.6" y="78.6" transform="rotate(-90 59.6 78.6)">5</text>
<text x="63.1" y="78.6" transform="rotate(-90 63.1 78.6)">6</text>
<text x="321" y="81.3">IN2</text>
<text x="354.6" y="81.3">OUT4</text>
<text x="321" y="88.4">VCC</text>
<text x="354.6" y="88.4">OUT3</text>
<text x="321" y="95.4">GND</text>
<text x="354.6" y="95.4">OUT2</text>
<text x="321" y="102.5">IN3</text>
<text x="354.6" y="102.5">OUT1</text>
<text x="321" y="109.5">IN4</text>
<text x="357.4" y="109.5">EEP</text>
<text x="165.3" y="123.6">20</text>
<text x="171.8" y="125.1">PB12</text>
<text x="208.5" y="125.1">5V</text>
<text x="215.2" y="123.6">21</text>
<text x="22.6" y="131.5" transform="rotate(-90 22.6 131.5)">1</text>
<text x="26.1" y="131.5" transform="rotate(-90 26.1 131.5)">2</text>
<text x="29.6" y="131.5" transform="rotate(-90 29.6 131.5)">3</text>
<text x="33.2" y="131.5" transform="rotate(-90 33.2 131.5)">4</text>
<text x="36.7" y="131.5" transform="rotate(-90 36.7 131.5)">5</text>
<text x="40.2" y="131.5" transform="rotate(-90 40.2 131.5)">6</text>
<text x="50.8" y="131.5" transform="rotate(-90 50.8 131.5)">1</text>
<text x="54.3" y="131.5" transform="rotate(-90 54.3 131.5)">2</text>
<text x="57.9" y="131.5" transform="rotate(-90 57.9 131.5)">3</text>
<text x="61.4" y="131.5" transform="rotate(-90 61.4 131.5)">4</text>
<text x="64.9" y="131.5" transform="rotate(-90 64.9 131.5)">5</text>
<text x="68.4" y="131.5" transform="rotate(-90 68.4 131.5)">6</text>
<text x="165.3" y="130.7">19</text>
<text x="215.2" y="130.7">22</text>
<text x="20.8" y="135" transform="rotate(-90 20.8 135)">1</text>
<text x="24.3" y="135" transform="rotate(-90 24.3 135)">2</text>
<text x="27.9" y="135" transform="rotate(-90 27.9 135)">3</text>
<text x="31.4" y="135" transform="rotate(-90 31.4 135)">4</text>
<text x="34.9" y="135" transform="rotate(-90 34.9 135)">5</text>
<text x="38.5" y="135" transform="rotate(-90 38.5 135)">6</text>
<text x="49" y="135" transform="rotate(-90 49 135)">1</text>
<text x="52.6" y="135" transform="rotate(-90 52.6 135)">2</text>
<text x="56.1" y="135" transform="rotate(-90 56.1 135)">3</text>
<text x="59.6" y="135" transform="rotate(-90 59.6 135)">4</text>
<text x="63.1" y="135" transform="rotate(-90 63.1 135)">5</text>
<text x="66.7" y="135" transform="rotate(-90 66.7 135)">6</text>
<text x="165.3" y="137.8">18</text>
<text x="171.8" y="132.1">PB13</text>
<text x="205.4" y="132.1">GND</text>
<text x="215.2" y="137.8">23</text>
<text x="171.8" y="139.2">PB14</text>
<text x="206.5" y="139.2">3V3</text>
<text x="352.3" y="143.1">2</text>
<text x="368.8" y="141.3">BOOT</text>
<text x="379.4" y="143.1">11</text>
<text x="379.4" y="139.5">12</text>
<text x="165.3" y="144.8">17</text>
<text x="171.8" y="146.2">PB15</text>
<text x="206.5" y="146.2">B10</text>
<text x="215.2" y="144.8">24</text>
<text x="355.8" y="144.8">3.3V</text>
<text x="371.8" y="148.3">PS1</text>
<text x="371.8" y="144.8">PS0</text>
<text x="379.4" y="146.6">10</text>
<text x="165.3" y="151.9">16</text>
<text x="171.8" y="153.3">PA8</text>
<text x="206.6" y="153.3">PB2</text>
<text x="215.2" y="151.9">25</text>
<text x="352.3" y="150.1">4</text>
<text x="352.3" y="153.6">5</text>
<text x="355.8" y="151.9">SCL</text>
<text x="355.8" y="155.4">SDA</text>
<text x="369.3" y="155.4">MOSI</text>
<text x="371.6" y="151.9">RST</text>
<text x="379.4" y="153.6">8</text>
<text x="379.4" y="150.1">9</text>
<text x="165.3" y="158.9">15</text>
<text x="171.8" y="160.3">PA9</text>
<text x="206.6" y="160.3">PB1</text>
<text x="215.2" y="158.9">26</text>
<text x="352.3" y="157.2">6</text>
<text x="355.8" y="158.9">INT</text>
<text x="373.5" y="158.9">CS</text>
<text x="379.4" y="157.2">7</text>
<text x="165.3" y="166">14</text>
<text x="171.8" y="167.4">PA10</text>
<text x="206.6" y="167.4">PB0</text>
<text x="215.2" y="166">27</text>
<text x="165.3" y="173">13</text>
<text x="215.2" y="173">28</text>
<text x="171.8" y="174.4">PA11</text>
<text x="206.6" y="174.4">PA7</text>
<text x="22.6" y="182.7" transform="rotate(-90 22.6 182.7)">1</text>
<text x="26.1" y="182.7" transform="rotate(-90 26.1 182.7)">2</text>
<text x="29.6" y="182.7" transform="rotate(-90 29.6 182.7)">3</text>
<text x="33.2" y="182.7" transform="rotate(-90 33.2 182.7)">4</text>
<text x="36.7" y="182.7" transform="rotate(-90 36.7 182.7)">5</text>
<text x="40.2" y="182.7" transform="rotate(-90 40.2 182.7)">6</text>
<text x="52.6" y="182.7" transform="rotate(-90 52.6 182.7)">1</text>
<text x="56.1" y="182.7" transform="rotate(-90 56.1 182.7)">2</text>
<text x="59.6" y="182.7" transform="rotate(-90 59.6 182.7)">3</text>
<text x="63.1" y="182.7" transform="rotate(-90 63.1 182.7)">4</text>
<text x="66.7" y="182.7" transform="rotate(-90 66.7 182.7)">5</text>
<text x="70.2" y="182.7" transform="rotate(-90 70.2 182.7)">6</text>
<text x="165.3" y="180.1">12</text>
<text x="171.8" y="181.5">PA12</text>
<text x="206.6" y="181.5">PA6</text>
<text x="215.2" y="180.1">29</text>
<text x="326.1" y="185.4">1</text>
<text x="349.2" y="185.4">2</text>
<text x="366.6" y="185.4">1</text>
<text x="389.8" y="185.4">2</text>
<text x="20.8" y="186.2" transform="rotate(-90 20.8 186.2)">1</text>
<text x="24.3" y="186.2" transform="rotate(-90 24.3 186.2)">2</text>
<text x="27.9" y="186.2" transform="rotate(-90 27.9 186.2)">3</text>
<text x="31.4" y="186.2" transform="rotate(-90 31.4 186.2)">4</text>
<text x="34.9" y="186.2" transform="rotate(-90 34.9 186.2)">5</text>
<text x="38.5" y="186.2" transform="rotate(-90 38.5 186.2)">6</text>
<text x="50.8" y="186.2" transform="rotate(-90 50.8 186.2)">1</text>
<text x="54.3" y="186.2" transform="rotate(-90 54.3 186.2)">2</text>
<text x="57.9" y="186.2" transform="rotate(-90 57.9 186.2)">3</text>
<text x="61.4" y="186.2" transform="rotate(-90 61.4 186.2)">4</text>
<text x="64.9" y="186.2" transform="rotate(-90 64.9 186.2)">5</text>
<text x="68.4" y="186.2" transform="rotate(-90 68.4 186.2)">6</text>
<text x="165.3" y="187.1">11</text>
<text x="171.8" y="188.6">PA15</text>
<text x="206.6" y="188.6">PA5</text>
<text x="215.2" y="187.1">30</text>
<text x="330.6" y="186.8">1</text>
<text x="344.4" y="187.1">2</text>
<text x="371.1" y="186.8">1</text>
<text x="385" y="187.1">2</text>
<text x="165.3" y="194.2">10</text>
<text x="171.8" y="195.6">PB3</text>
<text x="206.6" y="195.6">PA4</text>
<text x="215.2" y="194.2">31</text>
<text x="167.3" y="201.3">9</text>
<text x="171.8" y="202.7">PB4</text>
<text x="206.6" y="202.7">PA3</text>
<text x="215.2" y="201.3">32</text>
<text x="167.3" y="208.3">8</text>
<text x="171.8" y="209.7">PB5</text>
<text x="206.6" y="209.7">PA2</text>
<text x="215.2" y="208.3">33</text>
<text x="167.3" y="215.4">7</text>
<text x="215.2" y="215.4">34</text>
<text x="171.8" y="216.8">PB6</text>
<text x="206.6" y="216.8">PA1</text>
<text x="324.3" y="217.1">1</text>
<text x="328.8" y="218.5">1</text>
<text x="342.6" y="218.9">2</text>
<text x="347.5" y="217.1">2</text>
<text x="364.9" y="217.1">1</text>
<text x="369.4" y="218.5">1</text>
<text x="383.2" y="218.9">2</text>
<text x="388.1" y="217.1">2</text>
<text x="167.3" y="222.4">6</text>
<text x="171.8" y="223.8">PB7</text>
<text x="206.6" y="223.8">PA0</text>
<text x="215.2" y="222.4">35</text>
<text x="167.3" y="229.5">5</text>
<text x="171.8" y="230.9">PB8</text>
<text x="202.4" y="230.9">RESET</text>
<text x="215.2" y="229.5">36</text>
<text x="167.3" y="236.5">4</text>
<text x="171.8" y="237.9">PB9</text>
<text x="204.6" y="237.9">PC15</text>
<text x="215.2" y="236.5">37</text>
<text x="167.3" y="243.6">3</text>
<text x="171.8" y="245">5V</text>
<text x="204.6" y="245">PC14</text>
<text x="215.2" y="243.6">38</text>
<text x="167.3" y="250.6">2</text>
<text x="215.2" y="250.6">39</text>
<text x="167.3" y="257.7">1</text>
<text x="171.8" y="252.1">GND</text>
<text x="204.6" y="252.1">PC13</text>
<text x="215.2" y="257.7">40</text>
<text x="171.8" y="259.1">3V3</text>
<text x="204.3" y="259.1">VBAT</text>
</g>
<g font-size="3.2">
<text x="170.4" y="21.7" transform="rotate(-90 170.4 21.7)">1</text>
<text x="173.9" y="21.7" transform="rotate(-90 173.9 21.7)">2</text>
<text x="177.4" y="21.7" transform="rotate(-90 177.4 21.7)">3</text>
<text x="181" y="21.7" transform="rotate(-90 181 21.7)">4</text>
<text x="184.5" y="21.7" transform="rotate(-90 184.5 21.7)">5</text>
<text x="188" y="21.7" transform="rotate(-90 188 21.7)">6</text>
<text x="233.9" y="19.9" transform="rotate(-90 233.9 19.9)">1</text>
<text x="237.4" y="19.9" transform="rotate(-90 237.4 19.9)">2</text>
<text x="240.9" y="19.9" transform="rotate(-90 240.9 19.9)">3</text>
<text x="389.8" y="59.8">1</text>
<text x="389.8" y="63.3">2</text>
<text x="250.6" y="69">3</text>
<text x="391.6" y="116.2">1</text>
<text x="391.6" y="119.8">2</text>
<text x="352.3" y="146.6">3</text>
<text x="355.8" y="148.3">GND</text>
</g>
<g font-size="3.2" fill="#f00">
<text x="230.6" y="65.4">1</text>
<text x="234.1" y="67.2">VDD DIN</text>
<text x="352.3" y="139.5">1</text>
<text x="355.8" y="141.3">VCC</text>
</g>
</svg>
